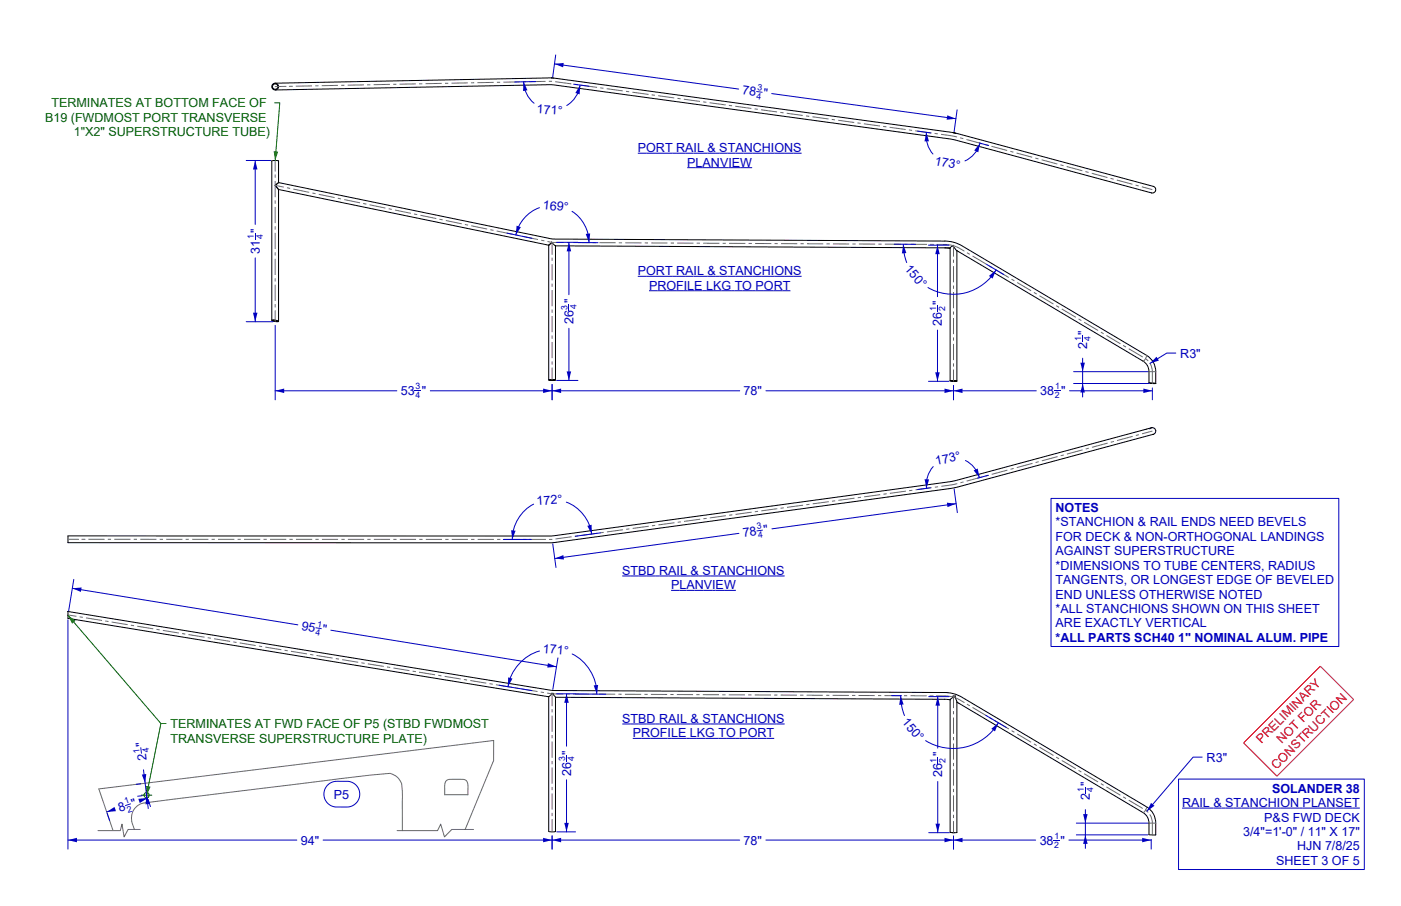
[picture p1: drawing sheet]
<svg xmlns="http://www.w3.org/2000/svg" width="432mm" height="279mm" viewBox="0 0 432 279" stroke-linecap="round" stroke-linejoin="round" font-family="sans-serif">
<!-- layer: Make2D -->
<g fill="none" stroke="#000" stroke-width=".31">
<path d="M170 24l.5 .1M170 24l-85.2 1.7M170.5 24.1l123.2 16.8 60.6 16.3a1.67 1.67 0 0 1 1.8 1.6 1.98 1.98 0 0 1-2.6 .3l-60.2-16.2-122.7-16.7-85.8 1.5M85.8 56.3l-1 .9 1.1 1.2M85.9 58.4l83.2 17.2M85.9 56.3l84.4 17.4 113.8 .6a42.7 42.7 0 0 1 10.4 .6l2 .9 56.9 33.8a6.5 6.5 0 0 1 2.8 6.8v1.9M85.9 56.3l-1.1 .9 1.1 1.2M85.9 56.3v-6.7h-2.1v49.2M85.9 58.4v40.7M293.8 40.9l.7 .2zM354.9 59.5h.1M169.1 75.6h.1a.9 .9 0 0 1 .8-.6 .9 .9 0 0 1 .9 .6l.3 .2"/>
<path d="M169.1 75.6v41.6M170 74.6l-.2 .4-.7 .6M171.2 75.8l121.6 .7M171.2 75.8h.1M171.2 75.8v41.4M291.2 76.4l1.6 .2M292.8 76.5a.78 .78 0 0 1 .9-.6 .78 .78 0 0 1 .7 .8l.5 .5v40.3M292.8 76.5v40.9M294.9 77.3l57.4 34.1a4.2 4.2 0 0 1 1.8 4.4v2.4M83.8 98.8l1 .3h1.1M84 98.8h.8l.8 .3h-.8zM84.8 98.7l-1 .1"/>
<path d="M84.8 98.7l1.1 .4M169.1 117.2h2.1M169.3 117.2h1.7zM292.8 117.4l2.1 .1M293 117.4l1.7 .1zM354.1 118.2l2.1 .1M354.1 118.2h2.1M356 118.2h.1M356 118.2h-1.7h1.7M356.2 118.3h.1M354.9 131.9a1.04 1.04 0 0 1 1.3 .8 1.04 1.04 0 0 1-.8 1.2M354.9 131.9l-61.6 16.6-123 16.8h-149.4v2.1h149.6l123.1-16.9 61.8-16.6"/>
<path d="M354.9 131.9l-.6 .4M355.4 133.9l-.1 .1M20.9 188.6h.1M169.1 214.9l.8-.7 .1-.4h.5v.3l.7 .9M169.1 214.9v41.5l.8 .1 1.3-.1v-41.4M170.5 214.1h.1M171.2 215l120 .7 1.6 .1M291.2 213.6l2.8 .3 2.5 1.1 56.9 33.8a6.5 6.5 0 0 1 2.8 6.9v1.8h-.8l-1.3-.1v-1.8a4.8 4.8 0 0 0-1.5-4.8l-57.7-34.3M291.2 213.6l-121-.7-149.3-24.3v2.1l148.2 24.2M293.8 214.6h.7l-.1 .4 .5 1.4v40.3l-.6 .1-1.5-.1v-41l.8-.6zM293 256.7l.9 .1"/>
<circle cx="84.8" cy="26.7" r=".83"/>
<circle cx="84.8" cy="26.7" r="1.04"/>
</g>
<g fill="#000">
<circle cx="171" cy="117.1" r=".09"/>
<circle cx="293" cy="117.4" r=".09"/>
<circle cx="354.3" cy="118.2" r=".09"/>
<circle cx="356" cy="118.2" r=".09"/>
</g>
<g fill="none" stroke="#696969" stroke-width=".31">
<path d="M88.2 26.6l-3.4 .1M90.2 26.6h-1M96.2 26.5l-5 .1M98.2 26.4l-1 .1M104.2 26.3l-5 .1M106.2 26.3h-1M112.2 26.2l-5 .1M114.1 26.1l-.9 .1M120.2 26l-5 .1M122.2 26h-1M128.2 25.9l-5 .1M130.2 25.8h-1"/>
<path d="M136.2 25.7l-5 .1M138.2 25.7h-1M144.2 25.6l-5 .1M146.2 25.5h-1M152.2 25.4l-5 .1M154.2 25.4h-1M160.1 25.2l-4.9 .1M162.1 25.2h-1M168.1 25.1l-5 .1M169.1 25.1h1M171.1 25.2l5 .7M177.1 26l1 .1"/>
<path d="M179.1 26.3l4.9 .6M185 27.1l1 .1M187 27.4l4.9 .6M192.9 28.2l1 .1M194.9 28.4l5 .7M200.9 29.2l1 .2M202.8 29.5l5 .7M208.8 30.3l1 .2M210.8 30.6l4.9 .7M216.7 31.4l1 .1M218.7 31.7l5 .7M224.6 32.5l1 .1"/>
<path d="M226.6 32.8l5 .6M232.6 33.6l1 .1M234.6 33.8l4.9 .7M240.5 34.7l1 .1M242.5 34.9l4.9 .7M248.4 35.7l1 .2M250.4 36l5 .7M256.3 36.8l1 .2M258.3 37.1l5 .7M264.3 37.9l1 .1M266.3 38.2l4.9 .7M272.2 39l1 .1"/>
<path d="M274.2 39.3l4.9 .6M84.8 57.2l2.7 .5M84.8 49.5v3.3M84.8 53.8v1M84.8 55.8v5M88.4 57.9l1 .2M90.4 58.3l4.9 1M96.3 59.5l1 .2M98.2 59.9l4.9 1M280.1 40.1l1 .1M282.1 40.3l5 .7M288.1 41.2l.9 .1"/>
<path d="M290 41.4l5 .8M295.9 42.5l1 .3M297.9 43l4.8 1.3M303.7 44.6l.9 .2M305.6 45.1l4.8 1.3M311.4 46.7l.9 .2M313.3 47.2l4.8 1.3M319.1 48.8l1 .2M321 49.3l4.9 1.3M326.8 50.8l1 .3M328.8 51.4l4.8 1.3M334.6 52.9l.9 .3"/>
<path d="M336.5 53.4l4.8 1.3M342.3 55l.9 .3M344.2 55.5l4.8 1.3M350 57.1l1 .2M351.9 57.6l3.3 .9M84.8 61.8v1M84.8 63.8v5M84.8 69.8v1M84.8 71.8v5M84.8 77.8v1M84.8 79.8v5M104.1 61.1l1 .2"/>
<path d="M106.1 61.5l4.9 1.1M111.9 62.8l1 .2M113.9 63.2l4.9 1M119.8 64.4l1 .2M121.7 64.8l4.9 1M127.6 66l1 .2M129.6 66.4l4.9 1M135.5 67.6l.9 .2M137.4 68l4.9 1M143.3 69.2l1 .2M145.2 69.6l4.9 1M151.1 70.8l1 .2"/>
<path d="M153.1 71.2l4.9 1.1M159 72.5l.9 .2M160.9 72.9l4.9 1M166.8 74.1l1 .2M168.7 74.5l1.7 .3h3.3M170.2 74.7v3.8M170.2 79.5v1M174.7 74.8h1M176.7 74.8h5M182.7 74.8h1M184.7 74.8l5 .1M190.7 74.9h1"/>
<path d="M192.7 74.9h5M198.7 74.9h1M200.7 74.9h5M206.7 75h1M208.7 75h5M214.7 75h1M216.7 75h5M222.7 75h1M224.7 75l5 .1M230.7 75.1h1M232.7 75.1h5M238.7 75.1h1"/>
<path d="M240.7 75.1l5 .1M246.7 75.2h1M248.7 75.2h5M254.7 75.2h1M256.7 75.2h5M262.7 75.2h1M264.7 75.3h5M270.7 75.3h1M272.7 75.3h5M278.7 75.3h1M280.7 75.3l5 .1M286.7 75.4h1"/>
<path d="M288.7 75.4h2.7M291.3 75.4a10.4 10.4 0 0 1 5.9 2M293.9 75.6v3.5M298 77.9l.9 .5M299.7 78.9l4.3 2.6M84.8 85.8v1M84.8 87.8v5M84.8 93.8v1M84.8 95.8v3.3M170.2 81.5v5M170.2 87.5v1M170.2 89.5v5"/>
<path d="M170.2 95.5v1M170.2 97.5v5M293.9 80.1v1M293.9 82.1v5M293.9 88.1v1M293.9 90.1v5M293.9 96.1v1M293.9 98.1v5M304.9 82l.9 .5M306.6 83l4.3 2.6M311.8 86.1l.8 .5M313.5 87.1l4.3 2.6"/>
<path d="M318.7 90.2l.8 .5M320.4 91.2l4.3 2.6M325.5 94.3l.9 .5M327.3 95.3l4.3 2.5M332.4 98.4l.9 .5M334.1 99.4l4.3 2.5M170.2 103.5v1M170.2 105.5v5M170.2 111.5v1M170.2 113.5v3.7M293.9 104.1v1M293.9 106.1v5"/>
<path d="M293.9 112.1v1M293.9 114.1v3.4M339.3 102.4l.9 .5M341 103.5l4.3 2.5M346.2 106.5l.8 .5M347.9 107.5l4.3 2.6M353.1 110.6l.7 .7M353.4 109.6a2.31 2.31 0 0 1-1.1 1.8M354.1 114.6h2.1M354.4 112a7.4 7.4 0 0 1 .8 5v1.2M333.7 138.7l-4.9 1.3M335.6 138.2l-1 .3"/>
<path d="M341.4 136.6l-4.8 1.3M343.3 136.1l-1 .3M349.1 134.6l-4.8 1.3M351 134l-.9 .3M355.2 132.9l-3.2 .9M217.8 159.8l-1 .2M223.7 159l-4.9 .7M225.7 158.8l-1 .1M231.7 158l-5 .6M233.6 157.7l-1 .1M239.6 156.9l-5 .6M241.6 156.6l-1 .1"/>
<path d="M247.5 155.8l-4.9 .7M249.5 155.5l-1 .2M255.4 154.7l-4.9 .7M257.4 154.4l-1 .2M263.4 153.6l-5 .7M265.3 153.4l-.9 .1M271.3 152.5l-5 .7M273.3 152.3l-1 .1M279.2 151.5l-4.9 .6M281.2 151.2l-1 .1M287.1 150.4l-4.9 .7M289.1 150.1l-1 .1"/>
<path d="M295 149.1l-4.9 .9M297 148.6l-1 .3M302.8 147.1l-4.9 1.3M304.7 146.5l-1 .3M310.5 145l-4.8 1.3M312.4 144.5l-.9 .2M318.2 142.9l-4.8 1.3M320.1 142.4l-.9 .2M325.9 140.8l-4.8 1.3M327.9 140.3l-1 .3M20.9 166.3h3.3M25.2 166.3h1"/>
<path d="M27.2 166.3h5M33.2 166.3h1M35.2 166.3h5M41.2 166.3h1M43.2 166.3h5M49.2 166.3h1M51.2 166.3h5M57.2 166.3h1M59.2 166.3h5M65.2 166.3h1M67.2 166.3h5M73.2 166.3h1"/>
<path d="M75.2 166.3h5M81.2 166.3h1M83.2 166.3h5M89.2 166.3h1M91.2 166.3h5M97.2 166.3h1M99.2 166.3h5M105.2 166.3h1M107.2 166.3h5M113.2 166.3h1M115.2 166.3h5M121.2 166.3h1"/>
<path d="M123.2 166.3h5M129.2 166.3h1M131.3 166.3h4.9M137.2 166.3h1M139.2 166.3h5M145.2 166.3h1M147.2 166.3h5M153.2 166.3h1M155.3 166.3h4.9M161.2 166.4h1M168.2 166.3l-5 .1M170.2 166.3l-1 .1"/>
<path d="M176.2 165.5l-5 .7M178.2 165.3l-1 .1M184.1 164.4l-5 .7M186.1 164.2l-1 .1M192 163.4l-4.9 .6M194 163.1l-1 .1M199.9 162.3l-4.9 .7M201.9 162l-1 .2M207.9 161.2l-5 .7M209.9 160.9l-1 .2M215.8 160.1l-5 .7M20.9 189.6l2.7 .5"/>
<path d="M24.5 190.2l1 .2M26.5 190.5l4.9 .8M32.4 191.5l1 .2M34.4 191.8l4.9 .8M40.3 192.8l1 .2M42.3 193.1l4.9 .8M48.2 194.1l1 .1M50.2 194.4l4.9 .8M56.1 195.4l1 .1M58.1 195.7l4.9 .8M64 196.7l1 .1M66 197l4.9 .8"/>
<path d="M71.9 198l1 .1M73.9 198.3l4.9 .8M79.8 199.2l1 .2M81.8 199.6l4.9 .8M87.7 200.5l1 .2M89.7 200.9l4.9 .8M95.6 201.8l1 .2M97.6 202.1l4.9 .8M103.5 203.1l1 .2M105.5 203.4l4.9 .8M111.4 204.4l1 .2M113.4 204.7l4.9 .8"/>
<path d="M119.3 205.7l1 .1M121.3 206l4.9 .8M127.2 207l1 .1M129.2 207.3l4.9 .8M135.1 208.3l1 .1M137 208.6l5 .8M143 209.6l1 .1M144.9 209.9l5 .8M150.9 210.8l1 .2M152.8 211.2l5 .8M158.8 212.1l.9 .2M160.7 212.5l5 .8"/>
<path d="M166.7 213.4l.9 .2M168.6 213.7l5 .3M170.2 214v3.7M170.2 218.7v1M174.6 214h1M176.6 214h5M182.6 214.1h1M184.6 214.1h5M190.6 214.1h1M192.6 214.1h5M198.6 214.1h1M200.6 214.1l5 .1"/>
<path d="M206.6 214.2h1M208.6 214.2h5M214.6 214.2h1M216.6 214.2l5 .1M222.6 214.3h1M224.6 214.3h5M230.6 214.3h1M232.6 214.3h5M238.6 214.3h1M240.6 214.4h5M246.6 214.4h1M248.6 214.4h5"/>
<path d="M254.6 214.4h1M256.6 214.4l5 .1M262.6 214.5h1M264.6 214.5h5M270.6 214.5h1M272.6 214.5h5M278.6 214.5l1 .1M280.6 214.6h5M286.6 214.6h1M288.6 214.6a11.7 11.7 0 0 1 8.6 2M293.9 214.8v3.5M293.9 219.3v1"/>
<path d="M298 217.1l.9 .6M299.7 218.2l4.3 2.5M170.2 220.7v5M170.2 226.7v1M170.2 228.7v5M170.2 234.7v1M170.2 236.7v5M293.9 221.3v5M293.9 227.3v1M293.9 229.3v5M293.9 235.3v1M293.9 237.3v5"/>
<path d="M304.9 221.2l.9 .5M306.6 222.3l4.3 2.5M311.8 225.3l.8 .5M313.5 226.3l4.3 2.6M318.7 229.4l.8 .5M320.4 230.4l4.3 2.6M325.5 233.5l.9 .5M327.3 234.5l4.3 2.6M332.4 237.6l.9 .5M334.1 238.6l4.3 2.6M41.4 255.8l-.1-.4a5 5 0 0 1 2.6-7.7l63.9-7.9 12.4-1.3a4.9 4.9 0 0 1 3.6 3.3l.2 3.5v10.9M43.2 255.8h-3.7l-1.2 2.3-.7-3.9-.5 2h-6.9"/>
<path d="M137.5 240.8l1-.4 3.7-.1a1.81 1.81 0 0 1 2 2.4v2.4h-7.1v-1.6a3.8 3.8 0 0 1 .4-2.7zM143.4 255.8l8.7-21.2v-6.2l-121.6 14.9 4.3 12.9M145.9 255.8h-6.7l-2.2 2.3-1.2-3.9-.9 2h-12.5M170.2 242.7v1M170.2 244.7v5M170.2 250.7v1M170.2 252.7v3.7M293.9 243.3v1M293.9 245.3v5M293.9 251.3v1M293.9 253.3v3.4M339.3 241.7l.9 .5"/>
<path d="M341 242.7l4.3 2.5M346.2 245.7l.8 .6M347.9 246.8l4.3 2.5M353.1 249.8l.7 .7M353.4 248.8a2.31 2.31 0 0 1-1.1 1.8M354.1 253.8h2.1M354.4 251.3a7.4 7.4 0 0 1 .8 5v1.2"/>
</g>
<path d="M383.3 229.1l23.6-23.6 10.3 10.2-23.6 23.7z" fill="none" stroke="#f00" stroke-width=".31"/>
<g fill="none" stroke="#006300" stroke-width=".31">
<path d="M43.6 245.2h3.2M45.2 243.6v3.2M45.6 245.9h.1"/>
<circle cx="45.2" cy="245.2" r=".79"/>
</g>
<path d="M20.9 189.8l2.4 1.6-1.1 .9z" fill="#006300"/>
<path d="M20.9 189.8l28.7 33.3h1.6" fill="none" stroke="#006300" stroke-width=".31"/>
<path d="M84.3 46.7l1.4 .1-.9 2.7z" fill="#006300"/>
<path d="M84.6 31.7h1.6l-1.4 17.8" fill="none" stroke="#006300" stroke-width=".31"/>
<path d="M45 242.4l1.4 .2-1.2 2.6z" fill="#006300"/>
<path d="M49.6 223.1l-4.4 22.1" fill="none" stroke="#006300" stroke-width=".31"/>
<path d="M356.4 110l.8 1.2-2.8 .9z" fill="#0000bf"/>
<path d="M362.4 108.9h-2.8l-5.2 3.2" fill="none" stroke="#0000bf" stroke-width=".31"/>
<path d="M354.8 247.6l1 .9-2.3 1.7z" fill="#0000bf"/>
<path d="M370.5 233.5h-2.8l-14.2 16.7" fill="none" stroke="#0000bf" stroke-width=".31"/>
<g fill="#0000bf">
<path d="M334.4 242.7h.3v1.9h-.3z"/>
<path d="M333.8 251.1h1.4l-.7 2.7z"/>
<path d="M334.5 257.5l.7 2.7h-1.4z"/>
</g>
<path d="M331.7 253.8h22.1M331.7 257.5h22.1M334.5 249.7v11.9" fill="none" stroke="#0000bf" stroke-width=".31"/>
<g fill="#0000bf">
<path d="M333.5 103.5h.3v1.9h-.3z"/>
<path d="M333 111.8h1.4l-.7 2.8z"/>
<path d="M333.7 118.3l.7 2.7h-1.4z"/>
</g>
<path d="M330.9 114.6h22.9M330.9 118.3h23.3M333.7 110.5v11.9" fill="none" stroke="#0000bf" stroke-width=".31"/>
<g fill="#0000bf">
<path d="M278.4 75.3l.9 2.7-1.3 .2z"/>
<path d="M304.8 85.1l2.2-1.8-1.1 2.6z"/>
</g>
<path d="M275.6 75.3h6.6M278.4 75.3a15.4 15.4 0 0 0 1.1 5.7M304.1 81.5l5.3 3.2M307 83.3a15.4 15.4 0 0 1-21 5.4" fill="none" stroke="#0000bf" stroke-width=".31"/>
<g fill="#0000bf">
<path d="M277.6 214.5l.9 2.8-1.4 .1z"/>
<path d="M305.5 224.8l2.2-1.9-1 2.7z"/>
</g>
<path d="M274.8 214.5h3M277.6 214.5a16.2 16.2 0 0 0 1.2 6.2M303.9 220.6l6.2 3.7M307.7 222.9a16.2 16.2 0 0 1-22.4 5.5" fill="none" stroke="#0000bf" stroke-width=".31"/>
<g fill="#0000bf">
<path d="M233.2 163.6l1.9-.3v.3l-1.9 .3z"/>
<path d="M171 172.2l2.6-1 .2 1.4z"/>
<path d="M291.8 155l2.9 .3-2.7 1.1z"/>
</g>
<path d="M294.1 150.8l1 7.3M294.7 155.3l-56.8 7.8M170.4 167.7l1 7.3M227.7 164.5l-56.7 7.7" fill="none" stroke="#0000bf" stroke-width=".31"/>
<g fill="#0000bf">
<path d="M324.7 258.9h1.9v.3h-1.9z"/>
<path d="M293.9 259.1l2.8-.7v1.4z"/>
<path d="M352 258.4l2.8 .7-2.8 .7z"/>
</g>
<path d="M293.9 258.1v3.7M293.9 259.1h25.3M329.5 259.1h25.3M354.8 258.9v2.9" fill="none" stroke="#0000bf" stroke-width=".31"/>
<g fill="#0000bf">
<path d="M167.4 258.4l2.8 .7-2.8 .7z"/>
<path d="M20.9 259.1l2.8-.7v1.4z"/>
</g>
<path d="M20.9 191.1v70.7M20.9 259.1h70.6M99.6 259.1h70.6M170.2 257.8v4" fill="none" stroke="#0000bf" stroke-width=".31"/>
<g fill="#0000bf">
<path d="M233.1 28.1l1.9 .2v.3l-1.9-.2z"/>
<path d="M170.9 19.7l2.8-.3-.1 1.4z"/>
<path d="M292 35.6l2.6 1-2.8 .3z"/>
</g>
<path d="M170.9 19.7l56.8 7.8M171.3 17l-.9 6.7M237.8 28.9l56.8 7.7M295 33.9l-.9 6.7" fill="none" stroke="#0000bf" stroke-width=".31"/>
<g fill="#0000bf">
<path d="M324.9 120.4h1.9v.3h-1.9z"/>
<path d="M293.9 120.5l2.8-.7v1.4z"/>
<path d="M352.4 119.8l2.8 .7-2.8 .7z"/>
</g>
<path d="M293.9 118.9v4.4M355.2 119.6v3.7M293.9 120.5h25.5M329.6 120.5h25.6" fill="none" stroke="#0000bf" stroke-width=".31"/>
<g fill="#0000bf">
<path d="M291.1 119.8l2.8 .7-2.8 .7z"/>
<path d="M170.2 120.5l2.7-.7v1.4z"/>
</g>
<path d="M170.2 118.6v4.7M293.9 118.9v4.4M170.2 120.5h57.8M236.1 120.5h57.8" fill="none" stroke="#0000bf" stroke-width=".31"/>
<g fill="#0000bf">
<path d="M127.8 120.4h2v.3h-2z"/>
<path d="M167.4 119.8l2.8 .7-2.8 .7z"/>
<path d="M84.8 120.5l2.8-.7v1.4z"/>
</g>
<path d="M84.8 100.3v23M170.2 118.6v4.7M84.8 120.5h37.5M132.6 120.5h37.6" fill="none" stroke="#0000bf" stroke-width=".31"/>
<g fill="#0000bf">
<path d="M175.2 93.8h.3v1.9h-.3z"/>
<path d="M174.6 114.5h1.4l-.7 2.8z"/>
<path d="M175.3 74.7l.7 2.8h-1.4z"/>
</g>
<path d="M171.6 74.7h6.5M175.3 74.7v16.2M171.6 117.3h6.5M175.3 101.2v16.1" fill="none" stroke="#0000bf" stroke-width=".31"/>
<g fill="#0000bf">
<path d="M78.5 72.1h.3v1.9h-.3z"/>
<path d="M78 96.4h1.4l-.7 2.8z"/>
<path d="M78.7 49.5l.7 2.8h-1.4z"/>
</g>
<path d="M75.9 49.5h7.5M78.7 49.5v19.7M78.7 79.5v19.7M75.9 99.2h8.2" fill="none" stroke="#0000bf" stroke-width=".31"/>
<g fill="#0000bf">
<path d="M174.5 233h.3v1.9h-.3z"/>
<path d="M173.9 253.8h1.4l-.7 2.7z"/>
<path d="M174.6 214l.7 2.7h-1.4z"/>
</g>
<path d="M171.6 214h5.8M174.6 214v16.1M171.6 256.5h5.8M174.6 240.5v16" fill="none" stroke="#0000bf" stroke-width=".31"/>
<g fill="#0000bf">
<path d="M288.9 233.6h.3v1.8h-.3z"/>
<path d="M288.3 254h1.4l-.7 2.8z"/>
<path d="M289 214.8l.7 2.8h-1.4z"/>
</g>
<path d="M286.2 214.8h6.3M289 214.8v15.9M286.2 256.8h6.4M289 241v15.8" fill="none" stroke="#0000bf" stroke-width=".31"/>
<g fill="#0000bf">
<path d="M288.8 94.4h.3v1.8h-.3z"/>
<path d="M288.2 114.8h1.4l-.7 2.8z"/>
<path d="M288.9 75.6l.7 2.8h-1.4z"/>
</g>
<path d="M286.2 75.6h6.3M288.9 75.6v15.9M286.2 117.6h6.3M288.9 101.8v15.8" fill="none" stroke="#0000bf" stroke-width=".31"/>
<g fill="#0000bf">
<path d="M161.4 25.2l1.2 2.6-1.4 .3z"/>
<path d="M178.8 26.2l-.1 2.9-1.4-.4z"/>
</g>
<path d="M161.4 25.2a8.8 8.8 0 0 0 3.2 6.6M165.1 25.2l-6.5 .1M176.8 26l4.8 .6M178.8 26.2a8.8 8.8 0 0 1-4.1 6.3" fill="none" stroke="#0000bf" stroke-width=".31"/>
<g fill="#0000bf">
<path d="M285.5 40.8l.8 2.8h-1.4z"/>
<path d="M302 44.2l-.5 2.8-1.2-.6z"/>
</g>
<path d="M282.8 40.4l4.1 .6M285.5 40.8a8.5 8.5 0 0 0 2 6.7M301.9 44.1l2.8 .8M302 44.2a8.5 8.5 0 0 1-4.6 5.4" fill="none" stroke="#0000bf" stroke-width=".31"/>
<g fill="#0000bf">
<path d="M180.5 72.1l1.4-.1-.4 2.8z"/>
<path d="M159.2 69.6l1.3 .4-1.5 2.5z"/>
</g>
<path d="M156.3 71.9l7.7 1.6M166.3 64a11.5 11.5 0 0 0-7.3 8.5M176.3 65.2a11.5 11.5 0 0 1 5.2 9.6M178.2 74.8h6.1" fill="none" stroke="#0000bf" stroke-width=".31"/>
<g fill="#0000bf">
<path d="M183 211.4l1.4-.2-.5 2.9z"/>
<path d="M156.6 208.9l1.4 .4-1.4 2.5z"/>
</g>
<path d="M153.8 211.3l10.1 1.7M166.3 200.8a13.9 13.9 0 0 0-9.7 11M176.3 201.7a13.9 13.9 0 0 1 7.6 12.4M177.3 214l9.4 .1" fill="none" stroke="#0000bf" stroke-width=".31"/>
<g fill="#0000bf">
<path d="M300.1 145.1l1.2-.6 .6 2.8z"/>
<path d="M285 147.8h1.3l-.7 2.8z"/>
</g>
<path d="M286.8 150.4l-4 .6M287.6 143.9a8.4 8.4 0 0 0-2 6.7M297.6 142a8.4 8.4 0 0 1 4.3 5.3M304.6 146.6l-3.3 .9" fill="none" stroke="#0000bf" stroke-width=".31"/>
<g fill="#0000bf">
<path d="M181 162.2l1.4-.4v2.9z"/>
<path d="M157.5 163.5l1.4 .2-1 2.7z"/>
</g>
<g fill="none" stroke="#0000bf" stroke-width=".31">
<path d="M196.6 47.3h50.5M211.8 51.7h20M196.6 85.2h50.5M200 89.7h43.6M164.5 155.5a12.4 12.4 0 0 0-6.6 10.9M174.6 154.9a12.4 12.4 0 0 1 7.8 9.8M323.9 153.7h88.7v45.7h-88.7zM163.7 166.4h-8.6M185.1 164.3l-7.8 1.1M191.8 177.6h50M206.8 182.1h20M191.8 223.3h50"/>
<path d="M195 227.7h43.6M101 242.1a4 4 0 0 1 2.8-1.2l3.5 .1a4 4 0 0 1 3.6 4.1 4 4 0 0 1-4 3.8h-3.4a4 4 0 0 1-3.4-2.6 4 4 0 0 1 .9-4.2z"/>
</g>
<g fill="#0000bf">
<path d="M38.5 248.3l1.8-.6 .1 .3-1.8 .6z"/>
<path d="M42.6 246.3l2.9-.2-2.4 1.6z"/>
<path d="M32.9 250.4l2.4-1.6 .4 1.4z"/>
</g>
<path d="M33 250.8l.8 2.2M35.4 249.6l-2.5 .8M45.5 246.1l-2.5 .8M45.6 246.5l.8 2.2" fill="none" stroke="#0000bf" stroke-width=".31"/>
<g fill="#0000bf">
<path d="M43.2 230.5h.3l.3 1.9h-.3z"/>
<path d="M45.2 245.2l1 2.7-1.4 .2z"/>
<path d="M43.7 238.9l1.4-.2-.4 2.8z"/>
</g>
<path d="M44.2 237.4l1.5 12M43.4 241.7l-1.4 .2M43.8 245.4l-1.4 .2M363.2 240.3h57.3v27.8h-57.3zM364.3 249.2h54.8" fill="none" stroke="#0000bf" stroke-width=".31"/>
<g fill="#0000bf">
<path d="M97.3 193.4l1.9 .3-.1 .3-1.9-.3z"/>
<path d="M22.3 181.4l2.8-.2-.2 1.4z"/>
<path d="M168.9 204.5l2.6 1.1-2.8 .3z"/>
</g>
<path d="M22.7 178.7l-1.5 9.7M22.3 181.4l69.5 11.3M102 194.3l69.5 11.3M172 202.9l-1.6 9.7" fill="none" stroke="#0000bf" stroke-width=".31"/>
<g fill="#0000bf">
<path d="M170.2 259.1l2.7-.7v1.4z"/>
<path d="M291.1 258.4l2.8 .7-2.8 .7z"/>
</g>
<path d="M170.2 257.8v4M170.2 259.1h57.8M236.1 259.1h57.8M293.9 257.8v4" fill="none" stroke="#0000bf" stroke-width=".31"/>
<g font-size="3.9" fill="#0000bf">
<text x="228.7" y="29" transform="rotate(8 228.7 29)">78 &quot;</text>
<text x="165.4" y="35" transform="rotate(3 165.4 35)">171°</text>
<text x="196.6" y="47">PORT RAIL &amp; STANCHIONS</text>
<text x="211.8" y="51.4">PLANVIEW</text>
<text x="287.9" y="50.7" transform="rotate(11 287.9 50.7)">173°</text>
<text x="167.2" y="64.4" transform="rotate(6 167.2 64.4)">169°</text>
<text x="80.1" y="78.3" transform="rotate(-90 80.1 78.3)">31 &quot;</text>
<text x="278.6" y="83" transform="rotate(49 278.6 83)">150°</text>
<text x="196.6" y="84.9">PORT RAIL &amp; STANCHIONS</text>
<text x="200" y="89.4">PROFILE LKG TO PORT</text>
<text x="176.7" y="100" transform="rotate(-90 176.7 100)">26 &quot;</text>
<text x="290.3" y="100.5" transform="rotate(-90 290.3 100.5)">26 &quot;</text>
<text x="335.1" y="107.5" transform="rotate(-90 335.1 107.5)">2 &quot;</text>
<text x="363.8" y="110.3">R3&quot;</text>
<text x="123.6" y="121.9">53 &quot;</text>
<text x="229.2" y="121.9">78&quot;</text>
<text x="320.6" y="121.9">38 &quot;</text>
<text x="288.5" y="143.4" transform="rotate(-11 288.5 143.4)">173°</text>
<text x="165.5" y="155.7" transform="rotate(-4 165.5 155.7)">172°</text>
<text x="325.3" y="157.9">NOTES</text>
<text x="229.1" y="165.7" transform="rotate(-8 229.1 165.7)">78 &quot;</text>
<text x="325.3" y="162.4">*STANCHION &amp; RAIL ENDS NEED BEVELS</text>
<text x="325.3" y="166.8">FOR DECK &amp; NON-ORTHOGONAL LANDINGS</text>
<text x="325.3" y="171.3">AGAINST SUPERSTRUCTURE</text>
<text x="191.8" y="177.3">STBD RAIL &amp; STANCHIONS</text>
<text x="325.3" y="175.7">*DIMENSIONS TO TUBE CENTERS, RADIUS</text>
<text x="206.8" y="181.8">PLANVIEW</text>
<text x="325.3" y="180.1">TANGENTS, OR LONGEST EDGE OF BEVELED</text>
<text x="325.3" y="184.6">END UNLESS OTHERWISE NOTED</text>
<text x="325.3" y="189">*ALL STANCHIONS SHOWN ON THIS SHEET</text>
<text x="92.8" y="194.3" transform="rotate(9 92.8 194.3)">95 &quot;</text>
<text x="325.3" y="193.5">ARE EXACTLY VERTICAL</text>
<text x="325.3" y="197.9">*ALL PARTS SCH40</text>
<text x="363.1" y="197.9">1&quot; NOMINAL ALUM. PIPE</text>
<text x="167.2" y="201.3" transform="rotate(5 167.2 201.3)">171°</text>
<text x="191.8" y="223">STBD RAIL &amp; STANCHIONS</text>
<text x="195" y="227.4">PROFILE LKG TO PORT</text>
<text x="277.8" y="222.8" transform="rotate(50 277.8 222.8)">150°</text>
<text x="45.3" y="234.4" transform="rotate(-97 45.3 234.4)">2 &quot;</text>
<text x="176" y="239.2" transform="rotate(-90 176 239.2)">26 &quot;</text>
<text x="290.4" y="239.7" transform="rotate(-90 290.4 239.7)">26 &quot;</text>
<text x="371.9" y="234.9">R3&quot;</text>
<text x="392" y="244.5">SOLANDER 38</text>
<text x="37" y="250.5" transform="rotate(-19 37 250.5)">8 &quot;</text>
<text x="102.9" y="246.3">P5</text>
<text x="335.9" y="246.8" transform="rotate(-90 335.9 246.8)">2 &quot;</text>
<text x="364.3" y="248.9">RAIL &amp; STANCHION PLANSET</text>
<text x="383.2" y="257.8">3/4&quot;=1'-0&quot; / 11&quot; X 17&quot;</text>
<text x="389.7" y="253.4">P&amp;S FWD DECK</text>
<text x="92.7" y="260.5">94&quot;</text>
<text x="229.2" y="260.5">78&quot;</text>
<text x="320.4" y="260.5">38 &quot;</text>
<text x="399.8" y="262.3">HJN 7/8/25</text>
<text x="393.3" y="266.7">SHEET 3 OF 5</text>
</g>
<g font-size="3.9" fill="#006300">
<text x="15.9" y="33.1">TERMINATES AT BOTTOM FACE OF</text>
<text x="13.9" y="37.6">B19 (FWDMOST PORT TRANSVERSE</text>
<text x="22.7" y="42">1&quot;X2&quot; SUPERSTRUCTURE TUBE)</text>
<text x="52.6" y="224.6">TERMINATES AT FWD FACE OF P5 (STBD FWDMOST</text>
<text x="52.6" y="229">TRANSVERSE SUPERSTRUCTURE PLATE)</text>
</g>
<g font-size="3.9" fill="#f00">
<text x="388.9" y="229.4" transform="rotate(-45 388.9 229.4)">PRELIMINARY</text>
<text x="395.1" y="229.5" transform="rotate(-45 395.1 229.5)">NOT FOR</text>
<text x="393.4" y="237.5" transform="rotate(-45 393.4 237.5)">CONSTRUCTION</text>
</g>
<g font-size="2.7" fill="#0000bf">
<text x="233.4" y="27.8" transform="rotate(8 233.4 27.8)">3</text>
<text x="233" y="30.6" transform="rotate(8 233 30.6)">4</text>
<text x="78.2" y="73.7" transform="rotate(-90 78.2 73.7)">1</text>
<text x="81" y="73.7" transform="rotate(-90 81 73.7)">4</text>
<text x="174.9" y="95.5" transform="rotate(-90 174.9 95.5)">3</text>
<text x="177.7" y="95.4" transform="rotate(-90 177.7 95.4)">4</text>
<text x="288.5" y="95.9" transform="rotate(-90 288.5 95.9)">1</text>
<text x="291.3" y="96" transform="rotate(-90 291.3 96)">2</text>
<text x="333.2" y="105.1" transform="rotate(-90 333.2 105.1)">1</text>
<text x="336.1" y="105.1" transform="rotate(-90 336.1 105.1)">4</text>
<text x="128.1" y="120.1">3</text>
<text x="128.1" y="122.9">4</text>
<text x="325.1" y="122.9">2</text>
<text x="325.2" y="120.1">1</text>
<text x="233.3" y="163.3" transform="rotate(-8 233.3 163.3)">3</text>
<text x="233.8" y="166.1" transform="rotate(-8 233.8 166.1)">4</text>
<text x="97.1" y="196" transform="rotate(9 97.1 196)">4</text>
<text x="97.6" y="193.2" transform="rotate(9 97.6 193.2)">1</text>
<text x="43.1" y="232.1" transform="rotate(-97 43.1 232.1)">1</text>
<text x="45.9" y="231.8" transform="rotate(-97 45.9 231.8)">4</text>
<text x="174.2" y="234.7" transform="rotate(-90 174.2 234.7)">3</text>
<text x="177" y="234.6" transform="rotate(-90 177 234.6)">4</text>
<text x="288.6" y="235.2" transform="rotate(-90 288.6 235.2)">1</text>
<text x="291.4" y="235.2" transform="rotate(-90 291.4 235.2)">2</text>
<text x="334.1" y="244.3" transform="rotate(-90 334.1 244.3)">1</text>
<text x="336.9" y="244.4" transform="rotate(-90 336.9 244.4)">4</text>
<text x="38.7" y="248" transform="rotate(-19 38.7 248)">1</text>
<text x="39.5" y="250.6" transform="rotate(-19 39.5 250.6)">2</text>
<text x="324.9" y="261.4">2</text>
<text x="325" y="258.6">1</text>
</g>
</svg>
